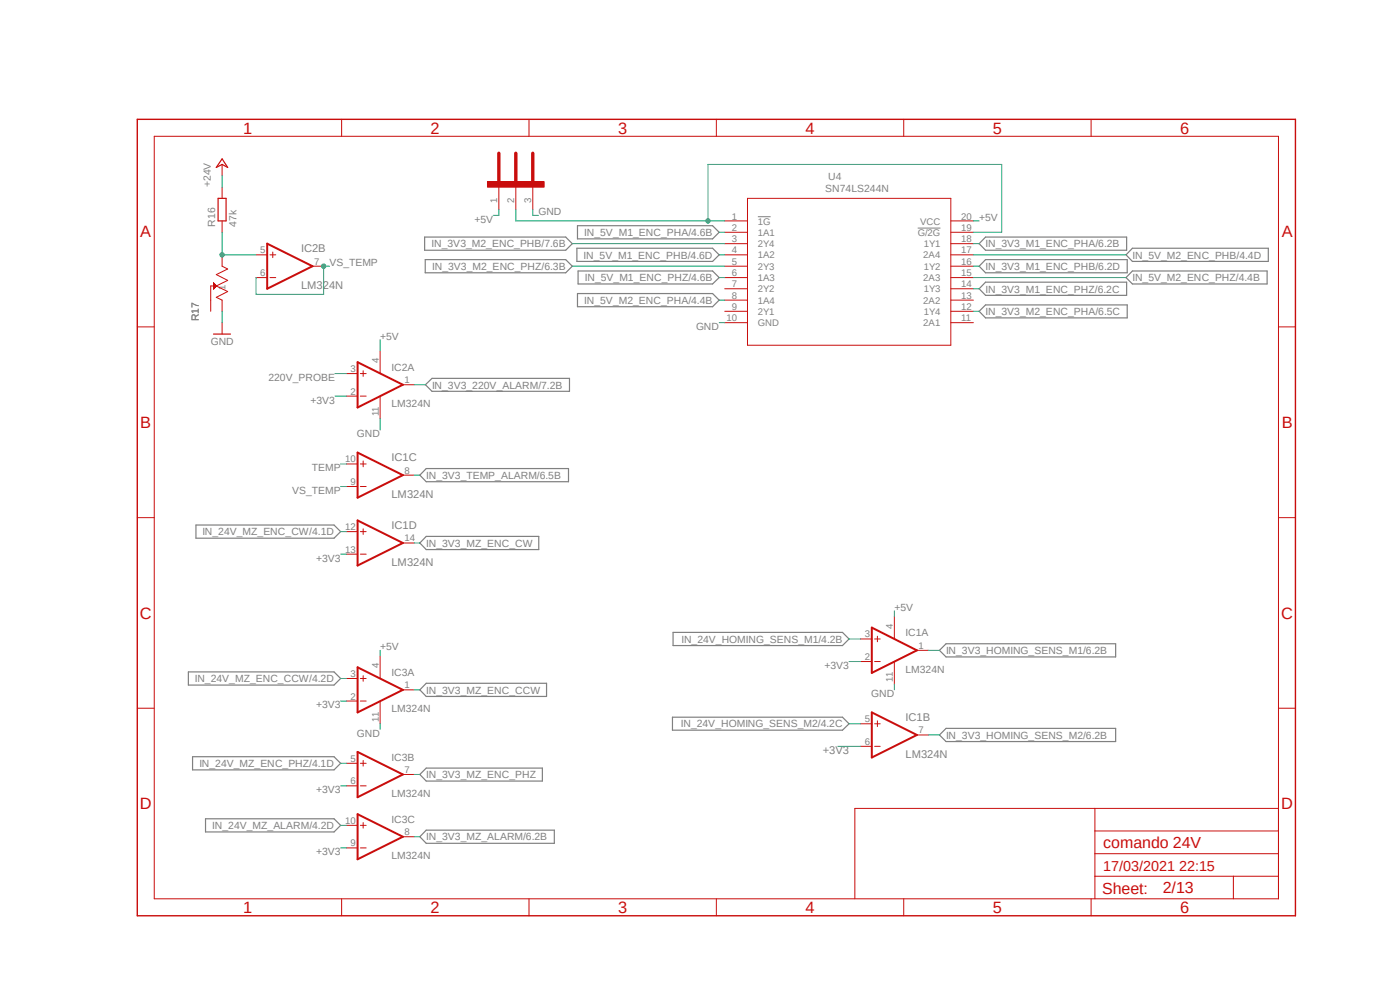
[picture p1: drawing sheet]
<svg xmlns="http://www.w3.org/2000/svg" width="297mm" height="210mm" viewBox="0 0 297 210" stroke-linecap="round" stroke-linejoin="round" font-family="sans-serif">
<path d="M28.6 25l246.6 169.8M275.2 25l-246.6 169.8" fill="none" stroke="#fff" stroke-width=".21"/>
<path d="M160.8 46h2.7M194.7 48.4h4.8" fill="none" stroke="#808080" stroke-width=".21"/>
<g fill="none" stroke="#808080" stroke-width=".25">
<path d="M90.1 50.3h29.9l1.4 1.4-1.4 1.4h-29.9zM90.2 55.1h29.8l1.4 1.4-1.4 1.4h-29.8zM122.4 52.7h28.8l1.4 1.4-1.4 1.4h-28.8zM122.5 47.9h28.7l1.4 1.4-1.4 1.4h-28.7zM122.6 57.5h28.6l1.4 1.4-1.4 1.3h-28.6zM209.1 50.3h29.9v2.8h-29.9l-1.4-1.4zM209.1 59.9h29.9v2.8h-29.9l-1.4-1.4zM209.1 55.1h30v2.8h-30l-1.4-1.4zM240.2 52.7h28.9v2.8h-28.9l-1.3-1.4zM240.2 57.5h28.6v2.7h-28.6l-1.3-1.3zM122.5 62.3h28.7l1.4 1.4-1.4 1.4h-28.7zM209.1 64.7h30v2.7h-30l-1.4-1.4z"/>
<path d="M90.3 81.6l1.4-1.3h29.1v2.7h-29.1zM90.4 99.4h30.2v2.8h-30.2l-1.3-1.4zM41.6 111.4h29.3l1.4 1.4-1.4 1.4h-29.3zM90.4 113.8h23.9v2.8h-23.9l-1.3-1.4zM142.8 134.2h35.9l1.4 1.4-1.4 1.3h-35.9zM200.7 136.6h36v2.8h-36l-1.4-1.4zM40 142.5h30.9l1.4 1.4-1.4 1.4h-30.9zM90.4 144.9h25.6v2.8h-25.6l-1.3-1.4zM142.7 152.1h36l1.4 1.4-1.4 1.4h-36zM200.7 154.5h36v2.8h-36l-1.4-1.4zM40.9 160.5h30l1.4 1.4-1.4 1.4h-30zM43.6 173.7h27.3l1.4 1.4-1.4 1.4h-27.3z"/>
<path d="M89.1 164.3l1.3-1.4h24.7v2.8h-24.7zM90.4 176.1h27.2v2.8h-27.2l-1.3-1.4z"/>
</g>
<g fill="none" stroke="#c90d0c" stroke-width=".21">
<path d="M32.7 28.9h238.5v161.8h-238.5zM47.1 34.9v2.4M47.1 39.7v2.4M72.5 25.3v3.6M112.2 25.3v3.6M152 25.3v3.6M191.7 25.3v3.6M231.5 25.3v3.6M47.1 46.9v2.4M47.1 54.1v2.4l1.2 .6-2.4 1.2 2.4 1.2-2.4 1.2M153.8 46.9h4.8M153.8 49.3h4.8"/>
<path d="M153.8 51.7h4.8M153.8 54.1h4.8M153.8 56.5h4.8M153.8 58.9h4.8M158.6 42.1h43.1v31.1h-43.1zM201.7 46.9h4.8M201.7 49.3h4.8M201.7 51.7h4.8M201.7 54.1h4.8M201.7 56.5h4.8M201.7 58.9h4.8M29.1 69.3h3.6"/>
<path d="M45.3 60.1l.6 .6M45.3 60.1v1.2M45.3 61.3h.1M45.3 61.2h.1M45.3 61.1h.2M45.3 61h.3M45.3 60.9h.4M45.3 60.8h.5M45.3 60.6h.6M45.3 60.6h.5M45.3 60.5h.5M45.3 60.5h.4"/>
<path d="M45.3 60.4h.4M45.3 60.4h.3M45.3 60.3h.3M45.3 60.2h.2M45.3 60.2h.1M45.3 60.1h.1M45.5 61.1l-.2 .1M45.7 60.9l-.4 .1M45.9 60.7l2.4 1.1-2.4 1.3 1.2 .6v2.3M45.9 60.7h-1.2v5.3M45.9 60.7l-.6 .6M45.9 60.7h-.6"/>
<path d="M47.1 68.5v2.4M73.5 79.2h2.4M76.5 79.2h1.2M77 78.7v1.1M80.6 74.5v4.7M153.8 61.3h4.8M153.8 63.7h4.8M153.8 66h4.8M153.8 68.5h4.8M201.7 61.3h4.8M201.7 63.7h4.8M201.7 66h4.8"/>
<path d="M201.7 68.5h4.8M271.2 69.3h3.6M73.5 84h2.4M76.5 84h1.2M80.6 84v4.8M85.5 81.6h2.3M29.1 109.8h3.6M271.2 109.8h3.6M80.6 139.1v4.8M182.5 135.6h2.5M185.5 135.6h1.2M186.1 135v1.1"/>
<path d="M189.7 130.8v4.8M194.5 138h2.4M29.1 150.2h3.6M73.5 143.9h2.4M73.5 148.7h2.4M76.5 143.9h1.2M76.5 148.7h1.2M77 143.3v1.2M80.6 148.7v4.8M85.5 146.3h2.3M182.5 140.3h2.5M185.5 140.3h1.2"/>
<path d="M189.7 140.3v4.8M271.2 150.2h3.6M73.5 161.9h2.4M73.5 166.7h2.4M73.5 175.1h2.4M73.5 179.9h2.4M76.5 161.9h1.2M76.5 166.7h1.2M76.5 175.1h1.2M76.5 179.9h1.2M77 161.3v1.2M77 174.5v1.2"/>
<path d="M85.5 164.3h2.3M85.5 177.5h2.3M232.3 171.5v19.2M232.3 176.3h38.9M271.2 171.5h-89.8v19.2M72.5 190.7v3.6M112.2 190.7v3.6M152 190.7v3.6M191.7 190.7v3.6M231.5 190.7v3.6M232.3 185.9h38.9M232.3 181.1h38.9"/>
<path d="M261.7 185.9v4.8"/>
</g>
<path d="M29.1 25.3h245.7v169h-245.7z" fill="none" stroke="#c90d0c" stroke-width=".3"/>
<path d="M47.1 33.7l1.2 1.8-1.2-.6-1.2 .6zM46.3 42.1h1.7v4.8h-1.7zM45.3 70.9h3.6" fill="none" stroke="#c90d0c" stroke-width=".25"/>
<path d="M75.9 76.8l9.6 4.8-9.6 4.8zM185 133.1l9.5 4.9-9.5 4.7zM75.9 141.6l9.6 4.7-9.6 4.8zM75.9 159.5l9.6 4.8-9.6 4.8zM75.9 172.7l9.6 4.8-9.6 4.8z" fill="none" stroke="#c90d0c" stroke-width=".42"/>
<path d="M103.4 38.5h12v1.2h-12z" fill-rule="evenodd" fill="#c90d0c"/>
<g fill="none" stroke="#c90d0c" stroke-width=".21">
<path d="M103.4 38.5h12v1.2h-12zM105.8 39.7v4.8M109.4 39.7v4.8M113 39.7v4.8M54.3 54.1h2.4M54.3 58.9h2.4M57.3 54.1h1.2M57.3 58.9h1.2M57.9 53.5v1.2M66.3 56.5h2.4M73.5 98.4h2.4M76.5 98.4h1.2"/>
<path d="M77 97.8v1.2M73.5 103.2h2.4M73.5 112.8h2.4M73.5 117.6h2.4M76.5 103.2h1.2M76.5 112.8h1.2M76.5 117.6h1.2M77 112.2v1.2M85.5 100.8h2.3M85.5 115.2h2.3M182.5 153.5h2.5M182.5 158.3h2.5"/>
<path d="M185.5 153.5h1.2M185.5 158.3h1.2M186.1 152.9v1.2M194.5 155.9h2.4"/>
</g>
<path d="M105.8 32.5v6M109.4 32.5v6M113 32.5v6" fill="none" stroke="#c90d0c" stroke-width=".72"/>
<path d="M56.7 51.7l9.6 4.8-9.6 4.8zM75.9 96l9.6 4.8-9.6 4.8zM75.9 110.4l9.6 4.8-9.6 4.8zM185 151.1l9.5 4.8-9.5 4.8z" fill="none" stroke="#c90d0c" stroke-width=".42"/>
<g fill="none" stroke="#0dab76" stroke-width=".21">
<path d="M47.1 37.3v2.4M69.9 56.5h-1.2v5.9h-14.4v-3.5M113 44.5v1.2h1.2M47.1 66v2.5M152.6 68.5h1.2M71.1 84h2.4M80.6 88.8v2.4M72.3 117.6h1.2M72.3 148.7h1.2M80.6 153.5v1.2M177.8 158.3h4.7M180.1 140.3h2.4"/>
<path d="M189.7 145.1v1.2M72.3 166.7h1.2M72.3 179.9h1.2"/>
</g>
<circle cx="68.7" cy="56.5" r=".46" fill="#0dab76"/>
<g fill="none" stroke="#0dab76" stroke-width=".21">
<path d="M47.1 49.3v4.8M72.3 103.2h1.2"/>
<circle cx="68.7" cy="56.5" r=".46"/>
</g>
<circle cx="47.1" cy="54.1" r=".46" fill="#0dab76"/>
<g fill="none" stroke="#0dab76" stroke-width=".21">
<path d="M47.1 54.1h7.2M105.8 44.5v1.2h-1.2M109.4 44.5v2.4h44.4M150.2 46.9v-12h62.3v14.4h-6M206.5 46.9h1.2M71.1 79.2h2.4M80.6 72.1v2.4M72.3 98.4h1.2M87.8 81.6h2.5M72.3 112.8h1.2M87.8 100.8h1.3M87.8 115.2h1.3"/>
<path d="M80.6 138v1.1M180.1 135.6h2.4M189.7 129.6v1.2M196.9 138h2.4M72.3 143.9h1.2M87.8 146.3h1.3M180.1 153.5h2.4M196.9 155.9h2.4M72.3 161.9h1.2M72.3 175.1h1.2M87.8 164.3h1.3M87.8 177.5h1.3"/>
<circle cx="47.1" cy="54.1" r=".46"/>
</g>
<circle cx="150.2" cy="46.9" r=".46" fill="#0dab76"/>
<g fill="none" stroke="#0dab76" stroke-width=".21">
<path d="M121.4 51.7h32.4M121.4 56.5h32.4M152.6 49.3h1.2M152.6 54.1h1.2M152.6 58.9h1.2M206.5 54.1h32.4M206.5 58.9h32.4M206.5 51.7h1.2M206.5 56.5h1.2M152.6 63.7h1.2M206.5 61.3h1.2M206.5 66h1.2"/>
<circle cx="150.2" cy="46.9" r=".46"/>
</g>
<g font-size="3.5" fill="#c90d0c">
<text x="51.6" y="28.3">1</text>
<text x="91.4" y="28.3">2</text>
<text x="131.1" y="28.3">3</text>
<text x="170.9" y="28.3">4</text>
<text x="210.7" y="28.3">5</text>
<text x="250.4" y="28.3">6</text>
<text x="29.8" y="50.4">A</text>
<text x="271.9" y="50.4">A</text>
<text x="29.8" y="90.8">B</text>
<text x="271.9" y="90.8">B</text>
<text x="29.7" y="131.2">C</text>
<text x="271.8" y="131.2">C</text>
<text x="29.7" y="171.7">D</text>
<text x="271.8" y="171.7">D</text>
<text x="51.6" y="193.7">1</text>
<text x="91.4" y="193.7">2</text>
<text x="131.1" y="193.7">3</text>
<text x="170.9" y="193.7">4</text>
<text x="210.7" y="193.7">5</text>
<text x="250.4" y="193.7">6</text>
</g>
<g font-size="3.4" fill="#c90d0c">
<text x="234.1" y="179.9">comando 24V</text>
<text x="233.9" y="189.6">Sheet:</text>
<text x="246.7" y="189.5">2/13</text>
</g>
<text font-size="3" fill="#c90d0c" x="234.1" y="184.7">17/03/2021 22:15</text>
<g font-size="2.4" fill="#808080">
<text x="63.9" y="53.5">IC2B</text>
<text x="63.9" y="61.3">LM324N</text>
<text x="83.1" y="97.8">IC1C</text>
<text x="83.1" y="105.6">LM324N</text>
<text x="83.1" y="112.2">IC1D</text>
<text x="83.1" y="120">LM324N</text>
<text x="192.1" y="153">IC1B</text>
<text x="174.5" y="160">+3V3</text>
<text x="192.1" y="160.7">LM324N</text>
</g>
<g font-size="2.2" fill="#808080">
<text x="44.7" y="39.7" transform="rotate(-90 44.7 39.7)">+24V</text>
<text x="175.1" y="40.7">SN74LS244N</text>
<text x="175.7" y="38.3">U4</text>
<text x="100.7" y="47.2">+5V</text>
<text x="114.2" y="45.7">GND</text>
<text x="207.7" y="46.9">+5V</text>
<text x="45.7" y="48.1" transform="rotate(-90 45.7 48.1)">R16</text>
<text x="50.2" y="48.1" transform="rotate(-90 50.2 48.1)">47k</text>
<text x="91.6" y="52.5">IN_3V3_M2_ENC_PHB/7.6B</text>
<text x="124" y="50">IN_5V_M1_ENC_PHA/4.6B</text>
<text x="209.1" y="52.5">IN_3V3_M1_ENC_PHA/6.2B</text>
<text x="69.9" y="56.5">VS_TEMP</text>
<text x="91.7" y="57.2">IN_3V3_M2_ENC_PHZ/6.3B</text>
<text x="123.8" y="54.9">IN_5V_M1_ENC_PHB/4.6D</text>
<text x="124.1" y="59.6">IN_5V_M1_ENC_PHZ/4.6B</text>
<text x="209.1" y="57.3">IN_3V3_M1_ENC_PHB/6.2D</text>
<text x="240.2" y="54.9">IN_5V_M2_ENC_PHB/4.4D</text>
<text x="240.2" y="59.6">IN_5V_M2_ENC_PHZ/4.4B</text>
<text x="124" y="64.4">IN_5V_M2_ENC_PHA/4.4B</text>
<text x="209.1" y="62.1">IN_3V3_M1_ENC_PHZ/6.2C</text>
<text x="42.2" y="68.1" transform="rotate(-90 42.2 68.1)">R17</text>
<text x="147.7" y="70">GND</text>
<text x="209.1" y="66.8">IN_3V3_M2_ENC_PHA/6.5C</text>
<text x="44.7" y="73.2">GND</text>
<text x="80.6" y="72.1">+5V</text>
<text x="56.9" y="80.8">220V_PROBE</text>
<text x="83.1" y="78.7">IC2A</text>
<text x="91.7" y="82.4">IN_3V3_220V_ALARM/7.2B</text>
<text x="65.9" y="85.6">+3V3</text>
<text x="83.1" y="86.4">LM324N</text>
<text x="75.7" y="92.8">GND</text>
<text x="66.2" y="100">TEMP</text>
<text x="90.4" y="101.6">IN_3V3_TEMP_ALARM/6.5B</text>
<text x="62" y="104.8">VS_TEMP</text>
<text x="42.9" y="113.6">IN_24V_MZ_ENC_CW/4.1D</text>
<text x="67.1" y="119.2">+3V3</text>
<text x="90.4" y="116">IN_3V3_MZ_ENC_CW</text>
<text x="189.7" y="129.6">+5V</text>
<text x="80.6" y="138">+5V</text>
<text x="144.6" y="136.3">IN_24V_HOMING_SENS_M1/4.2B</text>
<text x="192.1" y="135">IC1A</text>
<text x="83.1" y="143.3">IC3A</text>
<text x="174.9" y="141.9">+3V3</text>
<text x="192.1" y="142.7">LM324N</text>
<text x="200.7" y="138.7">IN_3V3_HOMING_SENS_M1/6.2B</text>
<text x="41.3" y="144.7">IN_24V_MZ_ENC_CCW/4.2D</text>
<text x="90.4" y="147.2">IN_3V3_MZ_ENC_CCW</text>
<text x="184.8" y="147.9">GND</text>
<text x="67.1" y="150.3">+3V3</text>
<text x="83.1" y="151.1">LM324N</text>
<text x="144.4" y="154.3">IN_24V_HOMING_SENS_M2/4.2C</text>
<text x="75.7" y="156.3">GND</text>
<text x="83.1" y="161.3">IC3B</text>
<text x="200.7" y="156.7">IN_3V3_HOMING_SENS_M2/6.2B</text>
<text x="42.3" y="162.7">IN_24V_MZ_ENC_PHZ/4.1D</text>
<text x="90.4" y="165.1">IN_3V3_MZ_ENC_PHZ</text>
<text x="67.1" y="168.3">+3V3</text>
<text x="83.1" y="169.1">LM324N</text>
<text x="45" y="175.9">IN_24V_MZ_ALARM/4.2D</text>
<text x="83.1" y="174.5">IC3C</text>
<text x="90.4" y="178.3">IN_3V3_MZ_ALARM/6.2B</text>
<text x="67.1" y="181.4">+3V3</text>
<text x="83.1" y="182.3">LM324N</text>
</g>
<g font-size="2" fill="#808080">
<text x="105.5" y="43.1" transform="rotate(-90 105.5 43.1)">1</text>
<text x="109.1" y="43.1" transform="rotate(-90 109.1 43.1)">2</text>
<text x="112.7" y="43.1" transform="rotate(-90 112.7 43.1)">3</text>
<text x="155.2" y="46.6">1</text>
<text x="160.8" y="47.6">1G</text>
<text x="195.2" y="47.6">VCC</text>
<text x="203.9" y="46.6">20</text>
<text x="55.2" y="53.7">5</text>
<text x="155.2" y="48.9">2</text>
<text x="155.2" y="51.4">3</text>
<text x="155.2" y="53.7">4</text>
<text x="160.8" y="50">1A1</text>
<text x="160.8" y="52.4">2Y4</text>
<text x="194.7" y="50">G/2G</text>
<text x="196" y="52.4">1Y1</text>
<text x="203.9" y="53.7">17</text>
<text x="203.9" y="51.4">18</text>
<text x="203.9" y="48.9">19</text>
<text x="55.2" y="58.5">6</text>
<text x="66.6" y="56.1">7</text>
<text x="155.2" y="56.1">5</text>
<text x="155.2" y="58.5">6</text>
<text x="160.8" y="54.8">1A2</text>
<text x="160.8" y="57.2">2Y3</text>
<text x="160.8" y="59.6">1A3</text>
<text x="195.9" y="59.6">2A3</text>
<text x="195.9" y="54.8">2A4</text>
<text x="196" y="57.2">1Y2</text>
<text x="203.9" y="58.5">15</text>
<text x="203.9" y="56.1">16</text>
<text x="47.8" y="61.5" transform="rotate(-90 47.8 61.5)">1</text>
<text x="155.2" y="60.9">7</text>
<text x="155.2" y="63.3">8</text>
<text x="155.2" y="65.7">9</text>
<text x="160.8" y="62">2Y2</text>
<text x="160.8" y="64.4">1A4</text>
<text x="195.9" y="64.4">2A2</text>
<text x="196" y="62">1Y3</text>
<text x="203.9" y="65.7">12</text>
<text x="203.9" y="63.3">13</text>
<text x="203.9" y="60.9">14</text>
<text x="154.1" y="68.1">10</text>
<text x="160.8" y="66.8">2Y1</text>
<text x="160.8" y="69.2">GND</text>
<text x="195.9" y="69.2">2A1</text>
<text x="196" y="66.8">1Y4</text>
<text x="203.9" y="68.1">11</text>
<text x="80.4" y="77" transform="rotate(-90 80.4 77)">4</text>
<text x="74.4" y="83.7">2</text>
<text x="74.4" y="78.9">3</text>
<text x="85.8" y="81.3">1</text>
<text x="80.4" y="88.4" transform="rotate(-90 80.4 88.4)">11</text>
<text x="73.2" y="98.1">10</text>
<text x="85.8" y="100.5">8</text>
<text x="74.4" y="102.9">9</text>
<text x="73.2" y="112.4">12</text>
<text x="73.2" y="117.3">13</text>
<text x="85.8" y="114.9">14</text>
<text x="183.5" y="135.2">3</text>
<text x="189.4" y="133.4" transform="rotate(-90 189.4 133.4)">4</text>
<text x="194.9" y="137.6">1</text>
<text x="74.4" y="143.6">3</text>
<text x="80.4" y="141.7" transform="rotate(-90 80.4 141.7)">4</text>
<text x="183.5" y="140">2</text>
<text x="74.4" y="148.4">2</text>
<text x="85.8" y="146">1</text>
<text x="189.4" y="144.7" transform="rotate(-90 189.4 144.7)">11</text>
<text x="80.4" y="153.1" transform="rotate(-90 80.4 153.1)">11</text>
<text x="183.5" y="153.2">5</text>
<text x="194.9" y="155.6">7</text>
<text x="74.4" y="161.6">5</text>
<text x="183.5" y="158">6</text>
<text x="74.4" y="166.4">6</text>
<text x="85.8" y="164">7</text>
<text x="73.2" y="174.8">10</text>
<text x="74.4" y="179.5">9</text>
<text x="85.8" y="177.2">8</text>
</g>
</svg>
